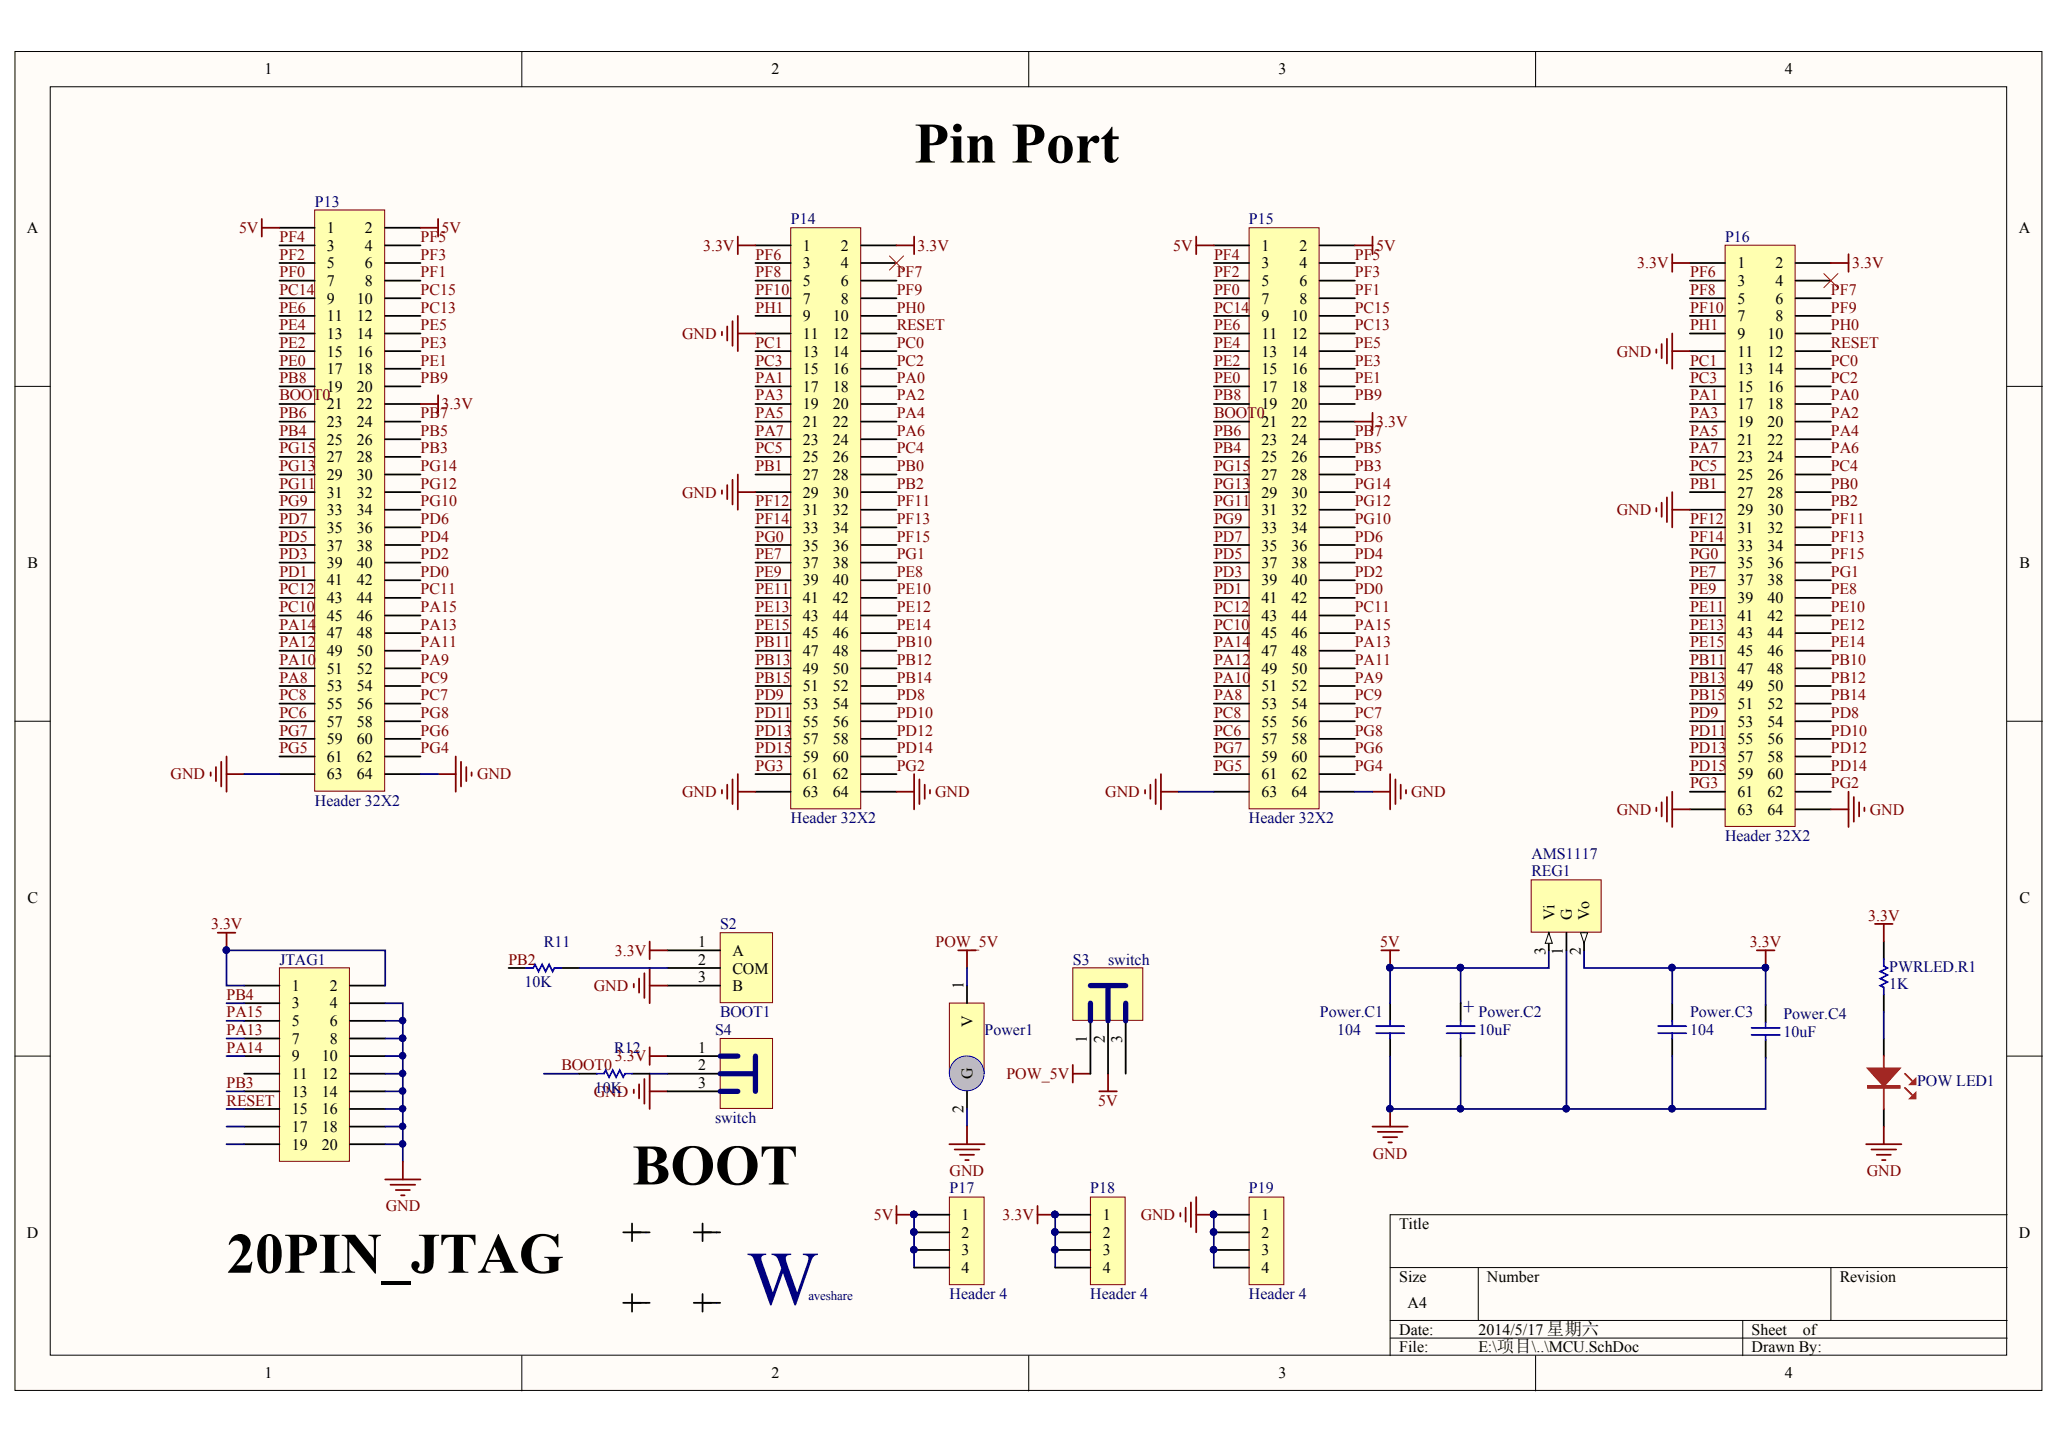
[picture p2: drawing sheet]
<svg xmlns="http://www.w3.org/2000/svg" width="291mm" height="204mm" viewBox="0 0 291 204" stroke-linecap="round" stroke-linejoin="round" font-family="sans-serif">
<g fill="#fffcf8" stroke="#000" stroke-width=".14">
<path d="M2.1 7.3h286v188.9h-286z"/>
<path d="M7.1 12.2h276v179h-276z"/>
</g>
<g fill="none" stroke="#000" stroke-width=".14">
<path d="M73.6 7.3v4.9M145.1 7.3v4.9M216.6 7.3v4.9M2.1 54.5h5M283.2 54.5h4.9M2.1 101.8h5M283.2 101.8h4.9M2.1 149h5M283.2 149h4.9M196.1 178.9h87.1M208.6 178.9v7.4M258.3 178.9v7.4"/>
<path d="M283.2 171.4h-87.1v19.9M73.6 191.3v5M145.1 191.3v5M196.1 186.3h87.1M196.1 188.8h87.1M216.6 191.3v5M245.9 186.3v5"/>
</g>
<path d="M39.4 136.6h9.9v27.3h-9.9z" fill="#ffffb0" stroke="#800000" stroke-width=".14"/>
<g fill="none" stroke="#000" stroke-width=".25">
<path d="M34.4 139.1h5M49.4 139.1h4.9M34.4 141.6h5M34.4 144.1h5M34.4 146.5h5M34.4 149h5M34.4 151.5h5M34.4 154h5M34.4 156.5h5M34.4 159h5M49.4 141.6h4.9M49.4 144.1h4.9"/>
<path d="M49.4 146.5h4.9M49.4 149h4.9M49.4 151.5h4.9M49.4 154h4.9M49.4 156.5h4.9M49.4 159h4.9M34.4 161.5h5M49.4 161.5h4.9"/>
</g>
<g fill="none" stroke="#000080" stroke-width=".25">
<path d="M32 141.6h2.4M32 144.1h2.4M32 146.5h2.4M32 149h2.4M32 154h2.4M32 156.5h2.4M32 159h2.4M54.3 146.5h2.5v17.4M54.3 141.6h2.5v4.9M54.3 144.1h2.5M54.3 149h2.5M54.3 154h2.5"/>
<path d="M54.3 156.5h2.5M54.3 159h2.5M54.3 151.5h2.5M32 161.5h2.4M54.3 161.5h2.5"/>
</g>
<g fill="#000080" stroke="#000080" stroke-width=".14">
<circle cx="56.8" cy="161.4" r=".47"/>
<circle cx="56.8" cy="158.9" r=".46"/>
<circle cx="56.8" cy="156.5" r=".46"/>
<circle cx="56.8" cy="154" r=".47"/>
<circle cx="56.8" cy="151.5" r=".46"/>
<circle cx="56.8" cy="149" r=".47"/>
<circle cx="56.8" cy="146.5" r=".46"/>
<circle cx="56.8" cy="144" r=".46"/>
<circle cx="31.9" cy="134.1" r=".46"/>
</g>
<g fill="none" stroke="#800000" stroke-width=".25">
<path d="M30.7 131.6h2.5M32 131.6v2.5M89.4 153.8v.4M90.2 153v2M90.9 152.3v3.4M91.7 147.8v2.5M91.7 151.5v5M91.7 154h2.4M91.7 149h2.4M54.3 166.4h5M55.1 167.2h3.5M55.8 167.9h2"/>
<path d="M56.6 168.7h.5M56.8 163.9v2.5"/>
</g>
<path d="M101.6 146.5h7.4v9.9h-7.4z" fill="#ffffb0" stroke="#800000" stroke-width=".14"/>
<path d="M94.1 149h7.5M94.1 151.5h7.5M94.1 154h7.5" fill="none" stroke="#000" stroke-width=".25"/>
<path d="M101.6 151.5h5M101.6 149h2.5M101.6 154h2.5M106.6 149v5" fill="none" stroke="#0c0087" stroke-width=".75"/>
<path d="M34.4 139.1h-2.4v-5h22.3v5" fill="none" stroke="#000080" stroke-width=".25"/>
<circle cx="31.9" cy="134.1" r=".46" fill="#000080" stroke="#000080" stroke-width=".14"/>
<path d="M44.4 29.6h9.9v82h-9.9z" fill="#ffffb0" stroke="#800000" stroke-width=".14"/>
<g fill="none" stroke="#000" stroke-width=".25">
<path d="M39.4 32.1h5M39.4 34.6h5M39.4 37.1h5M39.4 39.6h5M54.3 32.1h5M54.3 34.6h5M54.3 37.1h5M54.3 39.6h5M39.4 42.1h5M39.4 44.6h5M39.4 47.1h5M39.4 49.5h5"/>
<path d="M39.4 52h5M39.4 54.5h5M39.4 57h5M39.4 59.5h5M54.3 42.1h5M54.3 44.6h5M54.3 47.1h5M54.3 49.5h5M54.3 52h5M54.3 54.5h5M54.3 57h5M54.3 59.5h5"/>
<path d="M39.4 62h5M39.4 64.5h5M39.4 67h5M39.4 69.4h5M39.4 71.9h5M39.4 74.4h5M39.4 76.9h5M39.4 79.4h5M54.3 62h5M54.3 64.5h5M54.3 67h5M54.3 69.4h5"/>
<path d="M54.3 71.9h5M54.3 74.4h5M54.3 76.9h5M54.3 79.4h5M39.4 81.9h5M39.4 84.4h5M39.4 86.9h5M39.4 89.3h5M39.4 91.8h5M39.4 94.3h5M39.4 96.8h5M39.4 99.3h5"/>
<path d="M54.3 81.9h5M54.3 84.4h5M54.3 86.9h5M54.3 89.3h5M54.3 91.8h5M54.3 94.3h5M54.3 96.8h5M54.3 99.3h5M39.4 101.8h5M39.4 104.3h5M39.4 106.7h5M39.4 109.2h5"/>
<path d="M54.3 101.8h5M54.3 104.3h5M54.3 106.7h5M54.3 109.2h5"/>
</g>
<path d="M111.6 32.1h9.8v82h-9.8z" fill="#ffffb0" stroke="#800000" stroke-width=".14"/>
<g fill="none" stroke="#000" stroke-width=".25">
<path d="M106.6 34.6h5M106.6 37.1h5M106.6 39.6h5M121.5 34.6h5M121.5 37.1h5M121.5 39.6h5M106.6 42.1h5M106.6 44.6h5M106.6 47.1h5M106.6 49.5h5M106.6 52h5M106.6 54.5h5"/>
<path d="M106.6 57h5M106.6 59.5h5M121.5 42.1h5M121.5 44.6h5M121.5 47.1h5M121.5 49.5h5M121.5 52h5M121.5 54.5h5M121.5 57h5M121.5 59.5h5M106.6 62h5M106.6 64.5h5"/>
<path d="M106.6 67h5M106.6 69.4h5M106.6 71.9h5M106.6 74.4h5M106.6 76.9h5M106.6 79.4h5M121.5 62h5M121.5 64.5h5M121.5 67h5M121.5 69.4h5M121.5 71.9h5M121.5 74.4h5"/>
<path d="M121.5 76.9h5M121.5 79.4h5M106.6 81.9h5M106.6 84.4h5M106.6 86.9h5M106.6 89.3h5M106.6 91.8h5M106.6 94.3h5M106.6 96.8h5M106.6 99.3h5M121.5 81.9h5M121.5 84.4h5"/>
<path d="M121.5 86.9h5M121.5 89.3h5M121.5 91.8h5M121.5 94.3h5M121.5 96.8h5M121.5 99.3h5M106.6 101.8h5M106.6 104.3h5M106.6 106.7h5M106.6 109.2h5M106.6 111.7h5M121.5 101.8h5"/>
<path d="M121.5 104.3h5M121.5 106.7h5M121.5 109.2h5M121.5 111.7h5"/>
</g>
<g fill="none" stroke="#800000" stroke-width=".25">
<path d="M36.9 30.9v2.5M36.9 32.1h2.5M59.3 32.1h2.5M61.8 30.9v2.5M104.1 33.4v2.5M104.1 34.6h2.5M126.5 34.6h2.5M129 33.4v2.5M101.8 46.8v.5M102.6 46.1v2M103.3 45.3v3.5M104.1 44.6v4.9"/>
<path d="M104.1 47.1h2.5M101.8 69.2v.5M102.6 68.4v2M103.3 67.7v3.5M104.1 67v4.9M104.1 69.4h2.5M29.7 109v.5M30.5 108.2v2M31.2 107.5v3.5M32 106.7v5M32 109.2h2.4M61.8 109.2h2.5"/>
<path d="M64.3 106.7v5M65 107.5v3.5M65.8 108.2v2M66.5 109v.5M101.8 111.5v.5M102.6 110.7v2M103.3 110v3.5M104.1 109.2v5M104.1 111.7h2.5M126.5 111.7h2.5M129 109.2v5M129.7 110v3.5"/>
<path d="M130.5 110.7v2M131.2 111.5v.5"/>
</g>
<path d="M34.4 109.2h5M59.3 109.2h2.5" fill="none" stroke="#000080" stroke-width=".25"/>
<path d="M125.5 36.1l2 2M127.5 36.1l-2 2" fill="none" stroke="#f00" stroke-width=".14"/>
<path d="M176.2 32.1h9.9v82h-9.9z" fill="#ffffb0" stroke="#800000" stroke-width=".14"/>
<g fill="none" stroke="#000" stroke-width=".25">
<path d="M171.2 34.6h5M171.2 37.1h5M171.2 39.6h5M186.2 34.6h4.9M186.2 37.1h4.9M186.2 39.6h4.9M171.2 42.1h5M171.2 44.6h5M171.2 47.1h5M171.2 49.5h5M171.2 52h5M171.2 54.5h5"/>
<path d="M171.2 57h5M171.2 59.5h5M186.2 42.1h4.9M186.2 44.6h4.9M186.2 47.1h4.9M186.2 49.5h4.9M186.2 52h4.9M186.2 54.5h4.9M186.2 57h4.9M186.2 59.5h4.9M171.2 62h5M171.2 64.5h5"/>
<path d="M171.2 67h5M171.2 69.4h5M171.2 71.9h5M171.2 74.4h5M171.2 76.9h5M171.2 79.4h5M186.2 62h4.9M186.2 64.5h4.9M186.2 67h4.9M186.2 69.4h4.9M186.2 71.9h4.9M186.2 74.4h4.9"/>
<path d="M186.2 76.9h4.9M186.2 79.4h4.9M171.2 81.9h5M171.2 84.4h5M171.2 86.9h5M171.2 89.3h5M171.2 91.8h5M171.2 94.3h5M171.2 96.8h5M171.2 99.3h5M186.2 81.9h4.9M186.2 84.4h4.9"/>
<path d="M186.2 86.9h4.9M186.2 89.3h4.9M186.2 91.8h4.9M186.2 94.3h4.9M186.2 96.8h4.9M186.2 99.3h4.9M171.2 101.8h5M171.2 104.3h5M171.2 106.7h5M171.2 109.2h5M171.2 111.7h5M186.2 101.8h4.9"/>
<path d="M186.2 104.3h4.9M186.2 106.7h4.9M186.2 109.2h4.9M186.2 111.7h4.9"/>
</g>
<path d="M243.4 34.6h9.8v82h-9.8z" fill="#ffffb0" stroke="#800000" stroke-width=".14"/>
<g fill="none" stroke="#000" stroke-width=".25">
<path d="M238.4 37.1h5M238.4 39.6h5M253.3 37.1h5M253.3 39.6h5M238.4 42.1h5M238.4 44.6h5M238.4 47.1h5M238.4 49.5h5M238.4 52h5M238.4 54.5h5M238.4 57h5M238.4 59.5h5"/>
<path d="M253.3 42.1h5M253.3 44.6h5M253.3 47.1h5M253.3 49.5h5M253.3 52h5M253.3 54.5h5M253.3 57h5M253.3 59.5h5M238.4 62h5M238.4 64.5h5M238.4 67h5M238.4 69.4h5"/>
<path d="M238.4 71.9h5M238.4 74.4h5M238.4 76.9h5M238.4 79.4h5M253.3 62h5M253.3 64.5h5M253.3 67h5M253.3 69.4h5M253.3 71.9h5M253.3 74.4h5M253.3 76.9h5M253.3 79.4h5"/>
<path d="M238.4 81.9h5M238.4 84.4h5M238.4 86.9h5M238.4 89.3h5M238.4 91.8h5M238.4 94.3h5M238.4 96.8h5M238.4 99.3h5M253.3 81.9h5M253.3 84.4h5M253.3 86.9h5M253.3 89.3h5"/>
<path d="M253.3 91.8h5M253.3 94.3h5M253.3 96.8h5M253.3 99.3h5M238.4 101.8h5M238.4 104.3h5M238.4 106.7h5M238.4 109.2h5M238.4 111.7h5M238.4 114.2h5M253.3 101.8h5M253.3 104.3h5"/>
<path d="M253.3 106.7h5M253.3 109.2h5M253.3 111.7h5M253.3 114.2h5"/>
</g>
<g fill="none" stroke="#800000" stroke-width=".25">
<path d="M168.8 33.4v2.5M168.8 34.6h2.4M191.1 34.6h2.5M193.6 33.4v2.5M235.9 35.9v2.5M235.9 37.1h2.5M258.3 37.1h2.5M260.8 35.9v2.5M233.7 49.3v.5M234.4 48.6v1.9M235.2 47.8v3.5M235.9 47.1v4.9"/>
<path d="M235.9 49.5h2.5M233.7 71.7v.5M234.4 70.9v2M235.2 70.2v3.5M235.9 69.4v5M235.9 71.9h2.5M161.5 111.5v.5M162.3 110.7v2M163 110v3.5M163.8 109.2v5M163.8 111.7h2.5M193.6 111.7h2.5"/>
<path d="M196.1 109.2v5M196.9 110v3.5M197.6 110.7v2M198.4 111.5v.5M233.7 114v.5M234.4 113.2v2M235.2 112.5v3.5M235.9 111.7v5M235.9 114.2h2.5M258.3 114.2h2.5M260.8 111.7v5M261.5 112.5v3.5"/>
<path d="M262.3 113.2v2M263 114v.5"/>
</g>
<path d="M166.3 111.7h4.9M191.1 111.7h2.5" fill="none" stroke="#000080" stroke-width=".25"/>
<path d="M257.3 38.6l2 2M259.3 38.6l-2 2" fill="none" stroke="#f00" stroke-width=".14"/>
<path d="M133.9 141.5h4.9v9.9h-4.9z" fill="#ffffb0" stroke="#800000" stroke-width=".14"/>
<circle cx="136.4" cy="151.5" r="2.46" fill="#c0c0c0" stroke="#00f" stroke-width=".14"/>
<path d="M136.4 139.1v2.5M136.4 154v2.5" fill="none" stroke="#000" stroke-width=".25"/>
<path d="M135.2 134.1h2.5M136.4 134.1v2.5M151.3 150.3v2.5M151.3 151.5h2.5M155.1 154h2.5M156.3 151.5v2.5M126.5 170.2v2.5M126.5 171.4h2.5" fill="none" stroke="#800000" stroke-width=".25"/>
<path d="M129 171.4v7.5M148.9 171.4v7.5M171.2 171.4v7.5" fill="none" stroke="#000080" stroke-width=".25"/>
<g fill="#000080" stroke="#000080" stroke-width=".14">
<circle cx="148.8" cy="171.4" r=".46"/>
<circle cx="171.2" cy="171.4" r=".46"/>
<circle cx="128.9" cy="171.4" r=".46"/>
</g>
<path d="M133.9 168.9h4.9v12.4h-4.9z" fill="#ffffb0" stroke="#800000" stroke-width=".14"/>
<path d="M129 171.4h4.9M129 173.9h4.9M129 176.4h4.9M129 178.9h4.9" fill="none" stroke="#000" stroke-width=".25"/>
<g fill="#000080" stroke="#000080" stroke-width=".14">
<circle cx="128.9" cy="171.4" r=".46"/>
<circle cx="128.9" cy="173.8" r=".47"/>
<circle cx="128.9" cy="176.3" r=".46"/>
</g>
<path d="M153.8 168.9h4.9v12.4h-4.9z" fill="#ffffb0" stroke="#800000" stroke-width=".14"/>
<path d="M148.9 171.4h4.9M148.9 173.9h4.9M148.9 176.4h4.9M148.9 178.9h4.9" fill="none" stroke="#000" stroke-width=".25"/>
<g fill="#000080" stroke="#000080" stroke-width=".14">
<circle cx="148.8" cy="171.4" r=".46"/>
<circle cx="148.8" cy="173.8" r=".47"/>
<circle cx="148.8" cy="176.3" r=".46"/>
</g>
<path d="M176.2 168.9h4.9v12.4h-4.9z" fill="#ffffb0" stroke="#800000" stroke-width=".14"/>
<path d="M171.2 171.4h5M171.2 173.9h5M171.2 176.4h5M171.2 178.9h5" fill="none" stroke="#000" stroke-width=".25"/>
<g fill="#000080" stroke="#000080" stroke-width=".14">
<circle cx="171.2" cy="171.4" r=".46"/>
<circle cx="171.2" cy="173.8" r=".47"/>
<circle cx="171.2" cy="176.3" r=".46"/>
<circle cx="148.8" cy="171.4" r=".46"/>
</g>
<path d="M136.4 136.6v2.5M136.4 156.5v2.5" fill="none" stroke="#000080" stroke-width=".25"/>
<path d="M136.4 159v2.5M133.9 161.5h5M134.7 162.2h3.5M135.4 163h2M136.2 163.7h.5M146.4 171.4h2.5M146.4 170.2v2.5M166.5 171.2v.5M167.3 170.4v2M168 169.7v3.5M168.8 168.9v5M168.8 171.4h2.4" fill="none" stroke="#800000" stroke-width=".25"/>
<path d="M151.3 136.6h9.9v7.4h-9.9z" fill="#ffffb0" stroke="#800000" stroke-width=".14"/>
<g fill="none" stroke="#000" stroke-width=".25">
<path d="M265.8 132.9v2.4M153.8 144.1v7.4M156.3 144.1v7.4M158.8 144.1v7.4M196.1 141.6v2.5M196.1 146.5v2.5M206.1 141.6v2.5M206.1 146.5v2.5M235.9 141.6v2.5M235.9 146.5v2.5M249.1 141.8v2.5M249.1 146.8v2.5"/>
<path d="M265.8 140.3v2.5M265.8 146.5v2.5M265.8 156.5v2.5"/>
</g>
<path d="M153.8 139.1h5M156.3 139.1v5M153.8 141.6v2.5M158.8 141.6v2.5" fill="none" stroke="#0c0087" stroke-width=".75"/>
<g fill="none" stroke="#00f" stroke-width=".25">
<path d="M265.8 135.3v1l.5 .3-1 .5 1 .5-1 .5 1 .5-1 .5 .5 .2v1M194.1 145.8h4M194.1 144.8h4M196.1 144.1v.7M196.1 145.8v.7M204.1 145.8h4M204.1 144.8h4M206.1 144.1v.7M206.1 145.8v.7M233.9 145.8h4M233.9 144.8h4M235.9 144.1v.7"/>
<path d="M235.9 145.8v.7M247.1 146h4M247.1 145h4M249.1 144.3v.7M249.1 146v.8"/>
</g>
<path d="M206.1 136.6h-10v5M218.5 134.1v2.5h-12.4v5M221 134.1v22.4h-14.9M223.5 134.1v2.5h12.4v5M235.9 136.6h13.2v5.2M196.1 149v7.5h10v-7.5M235.9 149v7.5h-14.9M249.1 149.3v7.2h-13.2M265.8 142.8v3.7" fill="none" stroke="#000080" stroke-width=".25"/>
<g fill="#000080" stroke="#000080" stroke-width=".14">
<circle cx="206" cy="156.5" r=".46"/>
<circle cx="196.1" cy="156.5" r=".46"/>
<circle cx="221" cy="156.5" r=".46"/>
<circle cx="206" cy="136.5" r=".47"/>
<circle cx="235.9" cy="136.5" r=".47"/>
<circle cx="235.9" cy="156.5" r=".46"/>
<circle cx="196.1" cy="136.5" r=".47"/>
<circle cx="249.1" cy="136.5" r=".47"/>
</g>
<g fill="none" stroke="#800000" stroke-width=".25">
<path d="M194.9 134.1h2.5M196.1 134.1v2.5M247.9 134.1h2.4M249.1 134.1v2.5M264.5 130.4h2.5M265.8 130.4v2.5M193.6 159h5M194.4 159.7h3.5M196.1 156.5v2.5M265.8 159v2.5M195.1 160.5h2M195.9 161.2h.5"/>
<path d="M263.3 161.5h4.9M264 162.2h3.5M264.8 163h2M265.5 163.7h.5"/>
</g>
<path d="M265.8 149v7.5M268.7 153.5l1 1M268.7 151.5l1 1" fill="none" stroke="#bf0000" stroke-width=".25"/>
<g fill="#bf0000" stroke="#bf0000" stroke-width=".25">
<path d="M263.5 150.8h4.5l-2.2 2.5z"/>
<path d="M269.5 155l.7-.8v.8z"/>
<path d="M269.5 153l.7-.7v.7z"/>
<path d="M263.5 153.3h4.5v.2h-4.5z" fill-rule="evenodd"/>
</g>
<path d="M216 124.2h9.9v7.3h-9.9z" fill="#ffffb0" stroke="#800000" stroke-width=".14"/>
<path d="M221 131.6v2.5M223.5 131.6v2.5" fill="none" stroke="#000" stroke-width=".25"/>
<path d="M223 131.6h1l-.5 1.5z" fill="#fffcf8" stroke="#000" stroke-width=".14"/>
<path d="M218.5 131.6v2.5" fill="none" stroke="#000" stroke-width=".25"/>
<path d="M218.5 131.6l.5 1.5h-1z" fill="#fffcf8" stroke="#000" stroke-width=".14"/>
<path d="M91.1 173.9h.1M101.1 173.9h.1M91.1 183.9h.1M101.1 183.9h.1" fill="none" stroke="#00f" stroke-width=".25"/>
<path d="M87.9 173.9h3.8M89.2 172.7v2.4M97.9 173.9h3.7M99.1 172.7v2.4M87.9 183.8h3.8M89.2 182.6v2.5M97.9 183.8h3.7M99.1 182.6v2.5" fill="none" stroke="#000" stroke-width=".25"/>
<path d="M59.3 57h2.5M61.8 55.8v2.5M191.1 59.5h2.5M193.6 58.3v2.4" fill="none" stroke="#800000" stroke-width=".25"/>
<path d="M76.7 151.5h5M91.7 151.5h2.4" fill="none" stroke="#000080" stroke-width=".25"/>
<path d="M101.6 131.6h7.4v9.9h-7.4z" fill="#ffffb0" stroke="#800000" stroke-width=".14"/>
<path d="M71.8 136.6h2.4M79.2 136.6h2.5M94.1 134.1h7.5M94.1 136.6h7.5M94.1 139.1h7.5M81.7 151.5h2.5M89.2 151.5h2.5" fill="none" stroke="#000" stroke-width=".25"/>
<path d="M89.4 138.8v.5M90.2 138.1v2M90.9 137.3v3.5M91.7 132.9v2.4M91.7 136.6v5M91.7 134.1h2.4M91.7 139.1h2.4" fill="none" stroke="#800000" stroke-width=".25"/>
<path d="M74.2 136.6h1l.3-.5 .5 1 .5-1 .5 1 .5-1 .5 1 .2-.5h1M84.2 151.5h1l.2-.5 .5 1 .5-1 .5 1 .5-1 .5 1 .3-.5h1" fill="none" stroke="#00f" stroke-width=".25"/>
<path d="M81.7 136.6h12.4" fill="none" stroke="#000080" stroke-width=".25"/>
<text font-size="10.8" fill="#000080" x="105.3" y="184">W</text>
<g font-size="8.1">
<text x="129" y="22.9">Pin Port</text>
<text x="89.2" y="167.1">BOOT</text>
<text x="32" y="179.6">20PIN_JTAG</text>
</g>
<text font-size="3.4" fill="#000080" x="206.3" y="143.3">+</text>
<g font-size="2.3">
<text x="37.3" y="10.5">1</text>
<text x="108.8" y="10.5">2</text>
<text x="180.4" y="10.5">3</text>
<text x="251.8" y="10.5">4</text>
<text x="3.8" y="32.9">A</text>
<text x="46.1" y="32.9">1</text>
<text x="46.1" y="35.4">3</text>
<text x="51.5" y="32.9">2</text>
<text x="51.5" y="35.4">4</text>
<text x="113.3" y="35.4">1</text>
<text x="118.6" y="35.4">2</text>
<text x="178" y="35.4">1</text>
<text x="183.3" y="35.4">2</text>
<text x="284.8" y="32.9">A</text>
<text x="46.1" y="37.9">5</text>
<text x="46.1" y="40.4">7</text>
<text x="51.5" y="37.9">6</text>
<text x="51.5" y="40.4">8</text>
<text x="113.3" y="37.9">3</text>
<text x="113.3" y="40.4">5</text>
<text x="118.6" y="37.9">4</text>
<text x="118.6" y="40.4">6</text>
<text x="178" y="37.9">3</text>
<text x="178" y="40.4">5</text>
<text x="183.3" y="37.9">4</text>
<text x="183.3" y="40.4">6</text>
<text x="245.1" y="37.9">1</text>
<text x="245.1" y="40.4">3</text>
<text x="250.5" y="37.9">2</text>
<text x="250.5" y="40.4">4</text>
<text x="46.1" y="42.9">9</text>
<text x="46.1" y="45.3">11</text>
<text x="46.1" y="47.9">13</text>
<text x="50.3" y="42.9">10</text>
<text x="50.3" y="45.3">12</text>
<text x="50.3" y="47.9">14</text>
<text x="113.3" y="42.9">7</text>
<text x="113.3" y="45.3">9</text>
<text x="113.3" y="47.9">11</text>
<text x="117.5" y="45.3">10</text>
<text x="117.5" y="47.9">12</text>
<text x="118.6" y="42.9">8</text>
<text x="178" y="42.9">7</text>
<text x="178" y="45.3">9</text>
<text x="178" y="47.9">11</text>
<text x="182.2" y="45.3">10</text>
<text x="182.2" y="47.9">12</text>
<text x="183.3" y="42.9">8</text>
<text x="245.1" y="42.9">5</text>
<text x="245.1" y="45.3">7</text>
<text x="245.1" y="47.9">9</text>
<text x="249.3" y="47.9">10</text>
<text x="250.5" y="42.9">6</text>
<text x="250.5" y="45.3">8</text>
<text x="46.1" y="50.3">15</text>
<text x="46.1" y="52.8">17</text>
<text x="50.3" y="50.3">16</text>
<text x="50.3" y="52.8">18</text>
<text x="113.3" y="50.3">13</text>
<text x="113.3" y="52.8">15</text>
<text x="117.5" y="50.3">14</text>
<text x="117.5" y="52.8">16</text>
<text x="178" y="50.3">13</text>
<text x="178" y="52.8">15</text>
<text x="182.2" y="50.3">14</text>
<text x="182.2" y="52.8">16</text>
<text x="245.1" y="50.3">11</text>
<text x="245.1" y="52.8">13</text>
<text x="249.3" y="50.3">12</text>
<text x="249.3" y="52.8">14</text>
<text x="46.1" y="55.3">19</text>
<text x="46.1" y="57.8">21</text>
<text x="50.3" y="55.3">20</text>
<text x="50.3" y="57.8">22</text>
<text x="113.3" y="55.3">17</text>
<text x="113.3" y="57.8">19</text>
<text x="117.5" y="55.3">18</text>
<text x="117.5" y="57.8">20</text>
<text x="178" y="55.3">17</text>
<text x="178" y="57.8">19</text>
<text x="182.2" y="55.3">18</text>
<text x="182.2" y="57.8">20</text>
<text x="245.1" y="55.3">15</text>
<text x="245.1" y="57.8">17</text>
<text x="249.3" y="55.3">16</text>
<text x="249.3" y="57.8">18</text>
<text x="46.1" y="60.2">23</text>
<text x="46.1" y="62.8">25</text>
<text x="46.1" y="65.2">27</text>
<text x="50.3" y="60.2">24</text>
<text x="50.3" y="62.8">26</text>
<text x="50.3" y="65.2">28</text>
<text x="113.3" y="60.2">21</text>
<text x="113.3" y="62.8">23</text>
<text x="113.3" y="65.2">25</text>
<text x="117.5" y="60.2">22</text>
<text x="117.5" y="62.8">24</text>
<text x="117.5" y="65.2">26</text>
<text x="178" y="60.2">21</text>
<text x="178" y="62.8">23</text>
<text x="178" y="65.2">25</text>
<text x="182.2" y="60.2">22</text>
<text x="182.2" y="62.8">24</text>
<text x="182.2" y="65.2">26</text>
<text x="245.1" y="60.2">19</text>
<text x="245.1" y="62.8">21</text>
<text x="245.1" y="65.2">23</text>
<text x="249.3" y="60.2">20</text>
<text x="249.3" y="62.8">22</text>
<text x="249.3" y="65.2">24</text>
<text x="46.1" y="67.7">29</text>
<text x="46.1" y="70.2">31</text>
<text x="50.3" y="67.7">30</text>
<text x="50.3" y="70.2">32</text>
<text x="113.3" y="67.7">27</text>
<text x="113.3" y="70.2">29</text>
<text x="117.5" y="67.7">28</text>
<text x="117.5" y="70.2">30</text>
<text x="178" y="67.7">27</text>
<text x="178" y="70.2">29</text>
<text x="182.2" y="67.7">28</text>
<text x="182.2" y="70.2">30</text>
<text x="245.1" y="67.7">25</text>
<text x="245.1" y="70.2">27</text>
<text x="249.3" y="67.7">26</text>
<text x="249.3" y="70.2">28</text>
<text x="46.1" y="72.7">33</text>
<text x="46.1" y="75.2">35</text>
<text x="46.1" y="77.7">37</text>
<text x="50.3" y="72.7">34</text>
<text x="50.3" y="75.2">36</text>
<text x="50.3" y="77.7">38</text>
<text x="113.3" y="72.7">31</text>
<text x="113.3" y="75.2">33</text>
<text x="113.3" y="77.7">35</text>
<text x="117.5" y="72.7">32</text>
<text x="117.5" y="75.2">34</text>
<text x="117.5" y="77.7">36</text>
<text x="178" y="72.7">31</text>
<text x="178" y="75.2">33</text>
<text x="178" y="77.7">35</text>
<text x="182.2" y="72.7">32</text>
<text x="182.2" y="75.2">34</text>
<text x="182.2" y="77.7">36</text>
<text x="245.1" y="72.7">29</text>
<text x="245.1" y="75.2">31</text>
<text x="245.1" y="77.7">33</text>
<text x="249.3" y="72.7">30</text>
<text x="249.3" y="75.2">32</text>
<text x="249.3" y="77.7">34</text>
<text x="3.9" y="80.2">B</text>
<text x="46.1" y="80.2">39</text>
<text x="46.1" y="82.6">41</text>
<text x="50.3" y="80.2">40</text>
<text x="50.3" y="82.6">42</text>
<text x="113.3" y="80.2">37</text>
<text x="113.3" y="82.6">39</text>
<text x="117.5" y="80.2">38</text>
<text x="117.5" y="82.6">40</text>
<text x="178" y="80.2">37</text>
<text x="178" y="82.6">39</text>
<text x="182.2" y="80.2">38</text>
<text x="182.2" y="82.6">40</text>
<text x="245.1" y="80.2">35</text>
<text x="245.1" y="82.6">37</text>
<text x="249.3" y="80.2">36</text>
<text x="249.3" y="82.6">38</text>
<text x="284.9" y="80.2">B</text>
<text x="46.1" y="85.2">43</text>
<text x="46.1" y="87.6">45</text>
<text x="50.3" y="85.2">44</text>
<text x="50.3" y="87.6">46</text>
<text x="113.3" y="85.2">41</text>
<text x="113.3" y="87.6">43</text>
<text x="117.5" y="85.2">42</text>
<text x="117.5" y="87.6">44</text>
<text x="178" y="85.2">41</text>
<text x="178" y="87.6">43</text>
<text x="182.2" y="85.2">42</text>
<text x="182.2" y="87.6">44</text>
<text x="245.1" y="85.2">39</text>
<text x="245.1" y="87.6">41</text>
<text x="249.3" y="85.2">40</text>
<text x="249.3" y="87.6">42</text>
<text x="46.1" y="90.1">47</text>
<text x="46.1" y="92.6">49</text>
<text x="46.1" y="95.1">51</text>
<text x="50.3" y="90.1">48</text>
<text x="50.3" y="92.6">50</text>
<text x="50.3" y="95.1">52</text>
<text x="113.3" y="90.1">45</text>
<text x="113.3" y="92.6">47</text>
<text x="113.3" y="95.1">49</text>
<text x="117.5" y="90.1">46</text>
<text x="117.5" y="92.6">48</text>
<text x="117.5" y="95.1">50</text>
<text x="178" y="90.1">45</text>
<text x="178" y="92.6">47</text>
<text x="178" y="95.1">49</text>
<text x="182.2" y="90.1">46</text>
<text x="182.2" y="92.6">48</text>
<text x="182.2" y="95.1">50</text>
<text x="245.1" y="90.1">43</text>
<text x="245.1" y="92.6">45</text>
<text x="245.1" y="95.1">47</text>
<text x="249.3" y="90.1">44</text>
<text x="249.3" y="92.6">46</text>
<text x="249.3" y="95.1">48</text>
<text x="46.1" y="97.5">53</text>
<text x="46.1" y="100.1">55</text>
<text x="50.3" y="97.5">54</text>
<text x="50.3" y="100.1">56</text>
<text x="113.3" y="97.5">51</text>
<text x="113.3" y="100.1">53</text>
<text x="117.5" y="97.5">52</text>
<text x="117.5" y="100.1">54</text>
<text x="178" y="97.5">51</text>
<text x="178" y="100.1">53</text>
<text x="182.2" y="97.5">52</text>
<text x="182.2" y="100.1">54</text>
<text x="245.1" y="97.5">49</text>
<text x="245.1" y="100.1">51</text>
<text x="249.3" y="97.5">50</text>
<text x="249.3" y="100.1">52</text>
<text x="46.1" y="102.5">57</text>
<text x="46.1" y="105">59</text>
<text x="46.1" y="107.5">61</text>
<text x="50.3" y="102.5">58</text>
<text x="50.3" y="105">60</text>
<text x="50.3" y="107.5">62</text>
<text x="113.3" y="102.5">55</text>
<text x="113.3" y="105">57</text>
<text x="113.3" y="107.5">59</text>
<text x="117.5" y="102.5">56</text>
<text x="117.5" y="105">58</text>
<text x="117.5" y="107.5">60</text>
<text x="178" y="102.5">55</text>
<text x="178" y="105">57</text>
<text x="178" y="107.5">59</text>
<text x="182.2" y="102.5">56</text>
<text x="182.2" y="105">58</text>
<text x="182.2" y="107.5">60</text>
<text x="245.1" y="102.5">53</text>
<text x="245.1" y="105">55</text>
<text x="245.1" y="107.5">57</text>
<text x="249.3" y="102.5">54</text>
<text x="249.3" y="105">56</text>
<text x="249.3" y="107.5">58</text>
<text x="46.1" y="110">63</text>
<text x="50.3" y="110">64</text>
<text x="113.3" y="110">61</text>
<text x="113.3" y="112.5">63</text>
<text x="117.5" y="110">62</text>
<text x="117.5" y="112.5">64</text>
<text x="178" y="110">61</text>
<text x="178" y="112.5">63</text>
<text x="182.2" y="110">62</text>
<text x="182.2" y="112.5">64</text>
<text x="245.1" y="110">59</text>
<text x="245.1" y="112.5">61</text>
<text x="249.3" y="110">60</text>
<text x="249.3" y="112.5">62</text>
<text x="245.1" y="115">63</text>
<text x="249.3" y="115">64</text>
<text x="3.9" y="127.4">C</text>
<text x="219.3" y="129.8" transform="rotate(-90 219.3 129.8)">Vi</text>
<text x="221.7" y="129.8" transform="rotate(-90 221.7 129.8)">G</text>
<text x="224.2" y="129.8" transform="rotate(-90 224.2 129.8)">Vo</text>
<text x="284.9" y="127.4">C</text>
<text x="98.5" y="133.6">1</text>
<text x="98.5" y="136.1">2</text>
<text x="103.3" y="134.8">A</text>
<text x="103.3" y="137.4">COM</text>
<text x="218" y="134.7" transform="rotate(-90 218 134.7)">3</text>
<text x="220.5" y="134.7" transform="rotate(-90 220.5 134.7)">1</text>
<text x="223" y="134.7" transform="rotate(-90 223 134.7)">2</text>
<text x="41.2" y="139.8">1</text>
<text x="41.2" y="142.3">3</text>
<text x="46.5" y="139.8">2</text>
<text x="46.5" y="142.3">4</text>
<text x="98.5" y="138.6">3</text>
<text x="103.3" y="139.8">B</text>
<text x="135.9" y="139.6" transform="rotate(-90 135.9 139.6)">1</text>
<text x="41.2" y="144.8">5</text>
<text x="41.2" y="147.3">7</text>
<text x="41.2" y="149.8">9</text>
<text x="45.4" y="149.8">10</text>
<text x="46.5" y="144.8">6</text>
<text x="46.5" y="147.3">8</text>
<text x="98.5" y="148.6">1</text>
<text x="137.2" y="144.9" transform="rotate(-90 137.2 144.9)">V</text>
<text x="153.3" y="147.2" transform="rotate(-90 153.3 147.2)">1</text>
<text x="155.9" y="147.2" transform="rotate(-90 155.9 147.2)">2</text>
<text x="158.3" y="147.2" transform="rotate(-90 158.3 147.2)">3</text>
<text x="41.2" y="152.3">11</text>
<text x="41.2" y="154.8">13</text>
<text x="45.4" y="152.3">12</text>
<text x="45.4" y="154.8">14</text>
<text x="98.5" y="151">2</text>
<text x="98.5" y="153.5">3</text>
<text x="137.2" y="152.3" transform="rotate(-90 137.2 152.3)">G</text>
<text x="41.2" y="157.2">15</text>
<text x="41.2" y="159.8">17</text>
<text x="45.4" y="157.2">16</text>
<text x="45.4" y="159.8">18</text>
<text x="135.9" y="157.1" transform="rotate(-90 135.9 157.1)">2</text>
<text x="41.2" y="162.2">19</text>
<text x="45.4" y="162.2">20</text>
<text x="135.7" y="172.1">1</text>
<text x="155.6" y="172.1">1</text>
<text x="178" y="172.1">1</text>
<text x="197.4" y="173.4">Title</text>
<text x="3.8" y="174.7">D</text>
<text x="135.7" y="174.7">2</text>
<text x="135.7" y="177.1">3</text>
<text x="135.7" y="179.6">4</text>
<text x="155.6" y="174.7">2</text>
<text x="155.6" y="177.1">3</text>
<text x="155.6" y="179.6">4</text>
<text x="178" y="174.7">2</text>
<text x="178" y="177.1">3</text>
<text x="178" y="179.6">4</text>
<text x="284.8" y="174.7">D</text>
<text x="197.4" y="180.9">Size</text>
<text x="198.6" y="184.6">A4</text>
<text x="209.8" y="180.9">Number</text>
<text x="259.6" y="180.9">Revision</text>
<text x="197.4" y="188.3">Date:</text>
<text x="197.4" y="190.8">File:</text>
<text x="208.6" y="188.3">2014/5/17 星期六</text>
<text x="208.6" y="190.8">E:\项目\..\MCU.SchDoc</text>
<text x="247.1" y="188.3">Sheet</text>
<text x="247.1" y="190.8">Drawn By:</text>
<text x="254.4" y="188.3">of</text>
<text x="37.3" y="194.5">1</text>
<text x="108.8" y="194.5">2</text>
<text x="180.4" y="194.5">3</text>
<text x="251.8" y="194.5">4</text>
</g>
<g font-size="2.3" fill="#000080">
<text x="44.4" y="29.2">P13</text>
<text x="111.6" y="31.7">P14</text>
<text x="176.2" y="31.7">P15</text>
<text x="243.4" y="34.1">P16</text>
<text x="44.4" y="113.7">Header 32X2</text>
<text x="111.6" y="116.2">Header 32X2</text>
<text x="176.2" y="116.2">Header 32X2</text>
<text x="243.4" y="118.7">Header 32X2</text>
<text x="216" y="123.6">REG1</text>
<text x="216" y="121.2">AMS1117</text>
<text x="101.6" y="131.1">S2</text>
<text x="39.4" y="136.1">JTAG1</text>
<text x="76.7" y="133.6">R11</text>
<text x="151.4" y="136.1">S3</text>
<text x="156.4" y="136.1">switch</text>
<text x="266.5" y="137.1">PWRLED.R1</text>
<text x="74" y="139.3">10K</text>
<text x="101.6" y="143.6">BOOT1</text>
<text x="186.2" y="143.6">Power.C1</text>
<text x="208.6" y="143.6">Power.C2</text>
<text x="238.4" y="143.6">Power.C3</text>
<text x="251.6" y="143.8">Power.C4</text>
<text x="266.5" y="139.6">1K</text>
<text x="86.7" y="148.6">R12</text>
<text x="100.9" y="146">S4</text>
<text x="138.9" y="146">Power1</text>
<text x="188.7" y="146">104</text>
<text x="208.6" y="146">10uF</text>
<text x="238.4" y="146">104</text>
<text x="251.6" y="146.3">10uF</text>
<text x="83.9" y="154.3">10K</text>
<text x="270.5" y="153.3">POW LED1</text>
<text x="100.9" y="158.5">switch</text>
<text x="134" y="168.4">P17</text>
<text x="153.8" y="168.4">P18</text>
<text x="176.2" y="168.4">P19</text>
<text x="134" y="183.3">Header 4</text>
<text x="153.8" y="183.3">Header 4</text>
<text x="176.2" y="183.3">Header 4</text>
</g>
<g font-size="2.3" fill="#800000">
<text x="33.7" y="32.9">5V</text>
<text x="39.4" y="34.1">PF4</text>
<text x="59.3" y="34.1">PF5</text>
<text x="62.3" y="32.9">5V</text>
<text x="99.2" y="35.4">3.3V</text>
<text x="129.5" y="35.4">3.3V</text>
<text x="165.5" y="35.4">5V</text>
<text x="194.2" y="35.4">5V</text>
<text x="39.4" y="39.1">PF0</text>
<text x="39.4" y="36.7">PF2</text>
<text x="39.4" y="41.6">PC14</text>
<text x="59.3" y="39.1">PF1</text>
<text x="59.3" y="36.7">PF3</text>
<text x="59.3" y="41.6">PC15</text>
<text x="106.6" y="36.7">PF6</text>
<text x="106.6" y="39.1">PF8</text>
<text x="106.6" y="41.6">PF10</text>
<text x="126.5" y="39.1">PF7</text>
<text x="126.5" y="41.6">PF9</text>
<text x="171.3" y="41.6">PF0</text>
<text x="171.3" y="39.1">PF2</text>
<text x="171.3" y="36.7">PF4</text>
<text x="191.1" y="41.6">PF1</text>
<text x="191.1" y="39.1">PF3</text>
<text x="191.1" y="36.7">PF5</text>
<text x="231" y="37.9">3.3V</text>
<text x="238.4" y="39.1">PF6</text>
<text x="238.4" y="41.6">PF8</text>
<text x="258.3" y="41.6">PF7</text>
<text x="261.3" y="37.9">3.3V</text>
<text x="39.4" y="46.6">PE4</text>
<text x="39.4" y="44.1">PE6</text>
<text x="59.3" y="46.6">PE5</text>
<text x="59.3" y="44.1">PC13</text>
<text x="96.2" y="47.9">GND</text>
<text x="106.6" y="44.1">PH1</text>
<text x="126.5" y="44.1">PH0</text>
<text x="126.5" y="46.6">RESET</text>
<text x="171.3" y="46.6">PE6</text>
<text x="171.3" y="44.1">PC14</text>
<text x="191.1" y="46.6">PC13</text>
<text x="191.1" y="44.1">PC15</text>
<text x="238.4" y="44.1">PF10</text>
<text x="238.4" y="46.6">PH1</text>
<text x="258.3" y="44.1">PF9</text>
<text x="258.3" y="46.6">PH0</text>
<text x="39.4" y="51.6">PE0</text>
<text x="39.4" y="49">PE2</text>
<text x="59.3" y="51.6">PE1</text>
<text x="59.3" y="49">PE3</text>
<text x="106.6" y="49">PC1</text>
<text x="106.6" y="51.6">PC3</text>
<text x="126.5" y="49">PC0</text>
<text x="126.5" y="51.6">PC2</text>
<text x="171.3" y="51.6">PE2</text>
<text x="171.3" y="49">PE4</text>
<text x="191.1" y="51.6">PE3</text>
<text x="191.1" y="49">PE5</text>
<text x="228.1" y="50.3">GND</text>
<text x="238.4" y="51.6">PC1</text>
<text x="258.3" y="51.6">PC0</text>
<text x="258.3" y="49">RESET</text>
<text x="39.4" y="59">PB6</text>
<text x="39.4" y="56.5">BOOT0</text>
<text x="39.4" y="54">PB8</text>
<text x="59.3" y="59">PB7</text>
<text x="59.3" y="54">PB9</text>
<text x="62.3" y="57.8">3.3V</text>
<text x="106.6" y="54">PA1</text>
<text x="106.6" y="56.5">PA3</text>
<text x="106.6" y="59">PA5</text>
<text x="126.5" y="54">PA0</text>
<text x="126.5" y="56.5">PA2</text>
<text x="126.5" y="59">PA4</text>
<text x="171.3" y="59">BOOT0</text>
<text x="171.3" y="56.5">PB8</text>
<text x="171.3" y="54">PE0</text>
<text x="191.1" y="56.5">PB9</text>
<text x="191.1" y="54">PE1</text>
<text x="238.4" y="54">PC3</text>
<text x="238.4" y="56.5">PA1</text>
<text x="238.4" y="59">PA3</text>
<text x="258.3" y="54">PC2</text>
<text x="258.3" y="56.5">PA0</text>
<text x="258.3" y="59">PA2</text>
<text x="39.4" y="64">PG15</text>
<text x="39.4" y="61.5">PB4</text>
<text x="59.3" y="64">PB3</text>
<text x="59.3" y="61.5">PB5</text>
<text x="106.6" y="61.5">PA7</text>
<text x="106.6" y="64">PC5</text>
<text x="126.5" y="61.5">PA6</text>
<text x="126.5" y="64">PC4</text>
<text x="171.3" y="64">PB4</text>
<text x="171.3" y="61.5">PB6</text>
<text x="191.1" y="64">PB5</text>
<text x="191.1" y="61.5">PB7</text>
<text x="194.2" y="60.2">3.3V</text>
<text x="238.4" y="61.5">PA5</text>
<text x="238.4" y="64">PA7</text>
<text x="258.3" y="61.5">PA4</text>
<text x="258.3" y="64">PA6</text>
<text x="39.4" y="71.4">PG9</text>
<text x="39.4" y="69">PG11</text>
<text x="39.4" y="66.5">PG13</text>
<text x="59.3" y="71.4">PG10</text>
<text x="59.3" y="69">PG12</text>
<text x="59.3" y="66.5">PG14</text>
<text x="96.2" y="70.2">GND</text>
<text x="106.6" y="66.5">PB1</text>
<text x="106.6" y="71.4">PF12</text>
<text x="126.5" y="66.5">PB0</text>
<text x="126.5" y="69">PB2</text>
<text x="126.5" y="71.4">PF11</text>
<text x="171.3" y="71.4">PG11</text>
<text x="171.3" y="69">PG13</text>
<text x="171.3" y="66.5">PG15</text>
<text x="191.1" y="71.4">PG12</text>
<text x="191.1" y="69">PG14</text>
<text x="191.1" y="66.5">PB3</text>
<text x="238.4" y="66.5">PC5</text>
<text x="238.4" y="69">PB1</text>
<text x="258.3" y="66.5">PC4</text>
<text x="258.3" y="69">PB0</text>
<text x="258.3" y="71.4">PB2</text>
<text x="39.4" y="76.4">PD5</text>
<text x="39.4" y="74">PD7</text>
<text x="59.3" y="76.4">PD4</text>
<text x="59.3" y="74">PD6</text>
<text x="106.6" y="74">PF14</text>
<text x="106.6" y="76.4">PG0</text>
<text x="126.5" y="74">PF13</text>
<text x="126.5" y="76.4">PF15</text>
<text x="171.3" y="76.4">PD7</text>
<text x="171.3" y="74">PG9</text>
<text x="191.1" y="76.4">PD6</text>
<text x="191.1" y="74">PG10</text>
<text x="228.1" y="72.7">GND</text>
<text x="238.4" y="74">PF12</text>
<text x="238.4" y="76.4">PF14</text>
<text x="258.3" y="74">PF11</text>
<text x="258.3" y="76.4">PF13</text>
<text x="39.4" y="83.9">PC12</text>
<text x="39.4" y="81.4">PD1</text>
<text x="39.4" y="78.9">PD3</text>
<text x="59.3" y="83.9">PC11</text>
<text x="59.3" y="81.4">PD0</text>
<text x="59.3" y="78.9">PD2</text>
<text x="106.6" y="78.9">PE7</text>
<text x="106.6" y="81.4">PE9</text>
<text x="106.6" y="83.9">PE11</text>
<text x="126.5" y="78.9">PG1</text>
<text x="126.5" y="81.4">PE8</text>
<text x="126.5" y="83.9">PE10</text>
<text x="171.3" y="83.9">PD1</text>
<text x="171.3" y="81.4">PD3</text>
<text x="171.3" y="78.9">PD5</text>
<text x="191.1" y="83.9">PD0</text>
<text x="191.1" y="81.4">PD2</text>
<text x="191.1" y="78.9">PD4</text>
<text x="238.4" y="78.9">PG0</text>
<text x="238.4" y="81.4">PE7</text>
<text x="238.4" y="83.9">PE9</text>
<text x="258.3" y="78.9">PF15</text>
<text x="258.3" y="81.4">PG1</text>
<text x="258.3" y="83.9">PE8</text>
<text x="39.4" y="88.9">PA14</text>
<text x="39.4" y="86.3">PC10</text>
<text x="59.3" y="88.9">PA13</text>
<text x="59.3" y="86.3">PA15</text>
<text x="106.6" y="86.3">PE13</text>
<text x="106.6" y="88.9">PE15</text>
<text x="126.5" y="86.3">PE12</text>
<text x="126.5" y="88.9">PE14</text>
<text x="171.3" y="88.9">PC10</text>
<text x="171.3" y="86.3">PC12</text>
<text x="191.1" y="88.9">PA15</text>
<text x="191.1" y="86.3">PC11</text>
<text x="238.4" y="86.3">PE11</text>
<text x="238.4" y="88.9">PE13</text>
<text x="258.3" y="86.3">PE10</text>
<text x="258.3" y="88.9">PE12</text>
<text x="39.4" y="93.8">PA10</text>
<text x="39.4" y="91.3">PA12</text>
<text x="59.3" y="93.8">PA9</text>
<text x="59.3" y="91.3">PA11</text>
<text x="106.6" y="91.3">PB11</text>
<text x="106.6" y="93.8">PB13</text>
<text x="126.5" y="91.3">PB10</text>
<text x="126.5" y="93.8">PB12</text>
<text x="171.3" y="93.8">PA12</text>
<text x="171.3" y="91.3">PA14</text>
<text x="191.1" y="93.8">PA11</text>
<text x="191.1" y="91.3">PA13</text>
<text x="238.4" y="91.3">PE15</text>
<text x="238.4" y="93.8">PB11</text>
<text x="258.3" y="91.3">PE14</text>
<text x="258.3" y="93.8">PB10</text>
<text x="39.4" y="101.3">PC6</text>
<text x="39.4" y="98.8">PC8</text>
<text x="39.4" y="96.3">PA8</text>
<text x="59.3" y="101.3">PG8</text>
<text x="59.3" y="98.8">PC7</text>
<text x="59.3" y="96.3">PC9</text>
<text x="106.6" y="98.8">PD9</text>
<text x="106.6" y="101.3">PD11</text>
<text x="106.6" y="96.3">PB15</text>
<text x="126.5" y="98.8">PD8</text>
<text x="126.5" y="101.3">PD10</text>
<text x="126.5" y="96.3">PB14</text>
<text x="171.3" y="98.8">PA8</text>
<text x="171.3" y="96.3">PA10</text>
<text x="171.3" y="101.3">PC8</text>
<text x="191.1" y="96.3">PA9</text>
<text x="191.1" y="101.3">PC7</text>
<text x="191.1" y="98.8">PC9</text>
<text x="238.4" y="96.3">PB13</text>
<text x="238.4" y="101.3">PD9</text>
<text x="238.4" y="98.8">PB15</text>
<text x="258.3" y="96.3">PB12</text>
<text x="258.3" y="101.3">PD8</text>
<text x="258.3" y="98.8">PB14</text>
<text x="39.4" y="106.3">PG5</text>
<text x="39.4" y="103.8">PG7</text>
<text x="59.3" y="106.3">PG4</text>
<text x="59.3" y="103.8">PG6</text>
<text x="106.6" y="106.3">PD15</text>
<text x="106.6" y="103.8">PD13</text>
<text x="126.5" y="106.3">PD14</text>
<text x="126.5" y="103.8">PD12</text>
<text x="171.3" y="106.3">PG7</text>
<text x="171.3" y="103.8">PC6</text>
<text x="191.1" y="106.3">PG6</text>
<text x="191.1" y="103.8">PG8</text>
<text x="238.4" y="103.8">PD11</text>
<text x="238.4" y="106.3">PD13</text>
<text x="258.3" y="103.8">PD10</text>
<text x="258.3" y="106.3">PD12</text>
<text x="24.1" y="110">GND</text>
<text x="67.3" y="110">GND</text>
<text x="96.2" y="112.5">GND</text>
<text x="106.6" y="108.7">PG3</text>
<text x="126.5" y="108.7">PG2</text>
<text x="131.9" y="112.5">GND</text>
<text x="155.9" y="112.5">GND</text>
<text x="171.3" y="108.7">PG5</text>
<text x="191.1" y="108.7">PG4</text>
<text x="199.1" y="112.5">GND</text>
<text x="238.4" y="111.3">PG3</text>
<text x="238.4" y="108.7">PD15</text>
<text x="258.3" y="111.3">PG2</text>
<text x="258.3" y="108.7">PD14</text>
<text x="228.1" y="115">GND</text>
<text x="263.8" y="115">GND</text>
<text x="29.8" y="131.1">3.3V</text>
<text x="263.6" y="129.9">3.3V</text>
<text x="71.7" y="136.1">PB2</text>
<text x="86.7" y="134.8">3.3V</text>
<text x="132" y="133.6">POW_5V</text>
<text x="194.7" y="133.6">5V</text>
<text x="246.9" y="133.6">3.3V</text>
<text x="32" y="143.6">PA15</text>
<text x="32" y="141.1">PB4</text>
<text x="83.8" y="139.8">GND</text>
<text x="32" y="148.6">PA14</text>
<text x="32" y="146">PA13</text>
<text x="86.7" y="149.8">3.3V</text>
<text x="32" y="153.5">PB3</text>
<text x="79.2" y="151">BOOT0</text>
<text x="83.8" y="154.8">GND</text>
<text x="142" y="152.3">POW_5V</text>
<text x="32" y="156">RESET</text>
<text x="154.9" y="156">5V</text>
<text x="134" y="165.9">GND</text>
<text x="193.7" y="163.5">GND</text>
<text x="263.4" y="165.9">GND</text>
<text x="54.4" y="170.9">GND</text>
<text x="123.3" y="172.1">5V</text>
<text x="141.4" y="172.1">3.3V</text>
<text x="160.9" y="172.1">GND</text>
</g>
<text font-size="1.8" fill="#000080" x="114" y="183.5">aveshare</text>
</svg>
